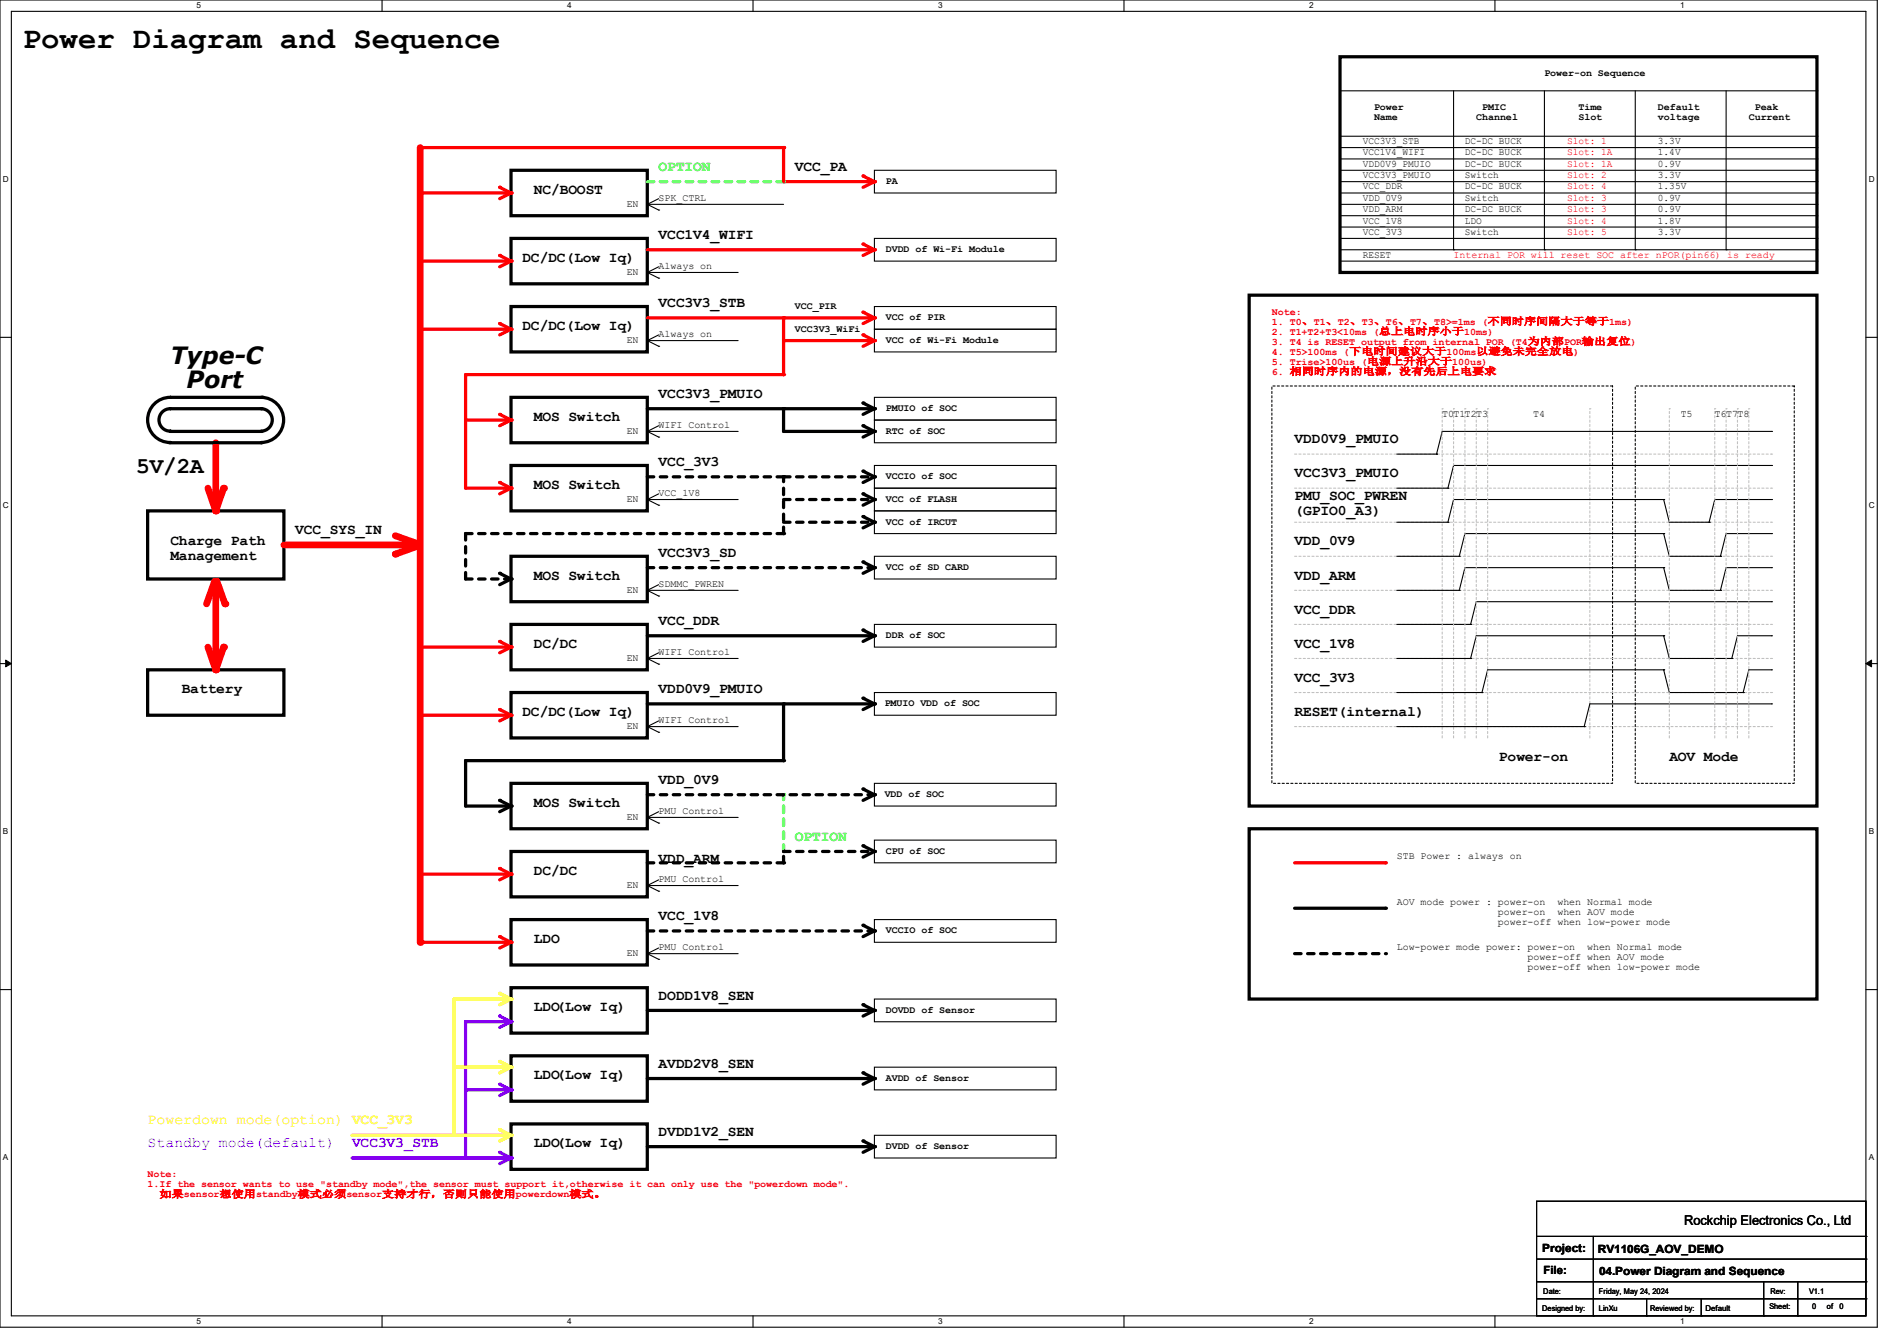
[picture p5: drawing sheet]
<svg xmlns="http://www.w3.org/2000/svg" width="297mm" height="210mm" viewBox="0 0 297 210" stroke-linecap="round" stroke-linejoin="round" font-family="sans-serif">
<path d="M0 0h293.9v207.9h-293.9zM1.8 1.8h290.3v204.3h-290.3z" fill="none" stroke="#000" stroke-width=".17"/>
<g fill="#fff">
<path d="M30.8 .2h.7v1.4h-.7z"/>
<path d="M30.8 206.2h.7v1.4h-.7z"/>
</g>
<path d="M59.8 0v1.8M59.8 206.1v1.8" fill="none" stroke="#000" stroke-width=".17"/>
<g fill="#fff">
<path d="M88.8 .2h.7v1.4h-.7z"/>
<path d="M88.8 206.2h.7v1.4h-.7z"/>
</g>
<path d="M117.9 0v1.8M117.9 206.1v1.8" fill="none" stroke="#000" stroke-width=".17"/>
<g fill="#fff">
<path d="M146.9 .2h.7v1.4h-.7z"/>
<path d="M146.9 206.2h.7v1.4h-.7z"/>
</g>
<path d="M176 0v1.8M176 206.1v1.8" fill="none" stroke="#000" stroke-width=".17"/>
<g fill="#fff">
<path d="M205 .2h.7v1.4h-.7z"/>
<path d="M205 206.2h.7v1.4h-.7z"/>
</g>
<path d="M234.1 0v1.8M234.1 206.1v1.8" fill="none" stroke="#000" stroke-width=".17"/>
<g fill="#fff">
<path d="M263.1 .2h.6v1.4h-.6z"/>
<path d="M263.1 206.2h.6v1.4h-.6z"/>
<path d="M.5 27.3h.9v1.4h-.9z"/>
<path d="M292.6 27.3h.9v1.4h-.9z"/>
<path d="M.5 78.4h.9v1.4h-.9z"/>
<path d="M292.6 78.4h.9v1.4h-.9z"/>
</g>
<path d="M0 52.8h1.8M292.1 52.8h1.8" fill="none" stroke="#000" stroke-width=".17"/>
<g fill="#fff">
<path d="M.5 129.5h.8v1.4h-.8z"/>
<path d="M292.6 129.5h.8v1.4h-.8z"/>
</g>
<path d="M0 103.9h1.8M292.1 103.9h1.8" fill="none" stroke="#000" stroke-width=".17"/>
<path d="M.9 103.4l.9 .5-.9 .5zM292.1 103.9l.9-.5v1z" fill="#000" stroke="#000" stroke-width=".16"/>
<g fill="#fff">
<path d="M.5 180.5h.8v1.4h-.8z"/>
<path d="M292.6 180.5h.8v1.4h-.8z"/>
</g>
<g fill="none" stroke="#000" stroke-width=".17">
<path d="M209.8 14.2h74.7M227.6 14.2v24.9M241.8 14.2v24.9M256 14.2v24.9M270.3 14.2v24.9M284.5 14.2h.1M136.9 37.3h28.5v3.6h-28.5zM209.8 24.9h74.7M209.8 26.7h74.7M209.8 28.4h74.7M209.8 30.2h74.7M209.8 32h74.7"/>
<path d="M209.8 33.8h74.7M209.8 35.6h74.7M209.8 37.3h74.7M209.8 39.1h74.7M227.6 39.1h.1M241.8 39.1h.1M256 39.1h.1M270.3 39.1h.1M284.5 24.9h.1M284.5 26.7h.1M284.5 28.4h.1M284.5 30.2h.1"/>
<path d="M284.5 32h.1M284.5 33.8h.1M284.5 35.6h.1M284.5 37.3h.1M284.5 39.1h.1M209.8 40.9h74.7M284.5 40.9h.1M0 155h1.8M292.1 155h1.8"/>
</g>
<path d="M209.8 8.9h74.7v33.8h-74.7zM80 37.3h21.3v7.1h-21.3zM40.9 62.2a3.5 3.5 0 0 1 3.5 3.6 3.5 3.5 0 0 1-3.5 3.5M40.9 67.5a1.76 1.76 0 0 0 1.7-1.7 1.76 1.76 0 0 0-1.7-1.8h-14.2a1.76 1.76 0 0 0-1.8 1.8 1.76 1.76 0 0 0 1.8 1.7M41.1 62.2h-14.4a3.5 3.5 0 0 0-3.6 3.6 3.5 3.5 0 0 0 3.6 3.5M23.1 80h21.3v10.7h-21.3zM23.1 104.9h21.3v7.1h-21.3z" fill="none" stroke="#000" stroke-width=".51"/>
<path d="M248.9 64h.1M248.9 115.6v-51.6" fill="none" stroke="#c0c0c0" stroke-width=".17" stroke-dasharray=".3"/>
<g fill="#000">
<circle cx="40.9" cy="64" r=".25"/>
<circle cx="41.1" cy="62.2" r=".25"/>
</g>
<path d="M33.8 69.3v10.7" fill="none" stroke="#f00" stroke-width="1.1"/>
<circle cx="33.8" cy="80" r=".53" fill="#f00"/>
<path d="M26.5 69.3h14.4M26.7 67.6h14.2" fill="none" stroke="#000" stroke-width=".51"/>
<g fill="#000">
<circle cx="40.9" cy="67.6" r=".25"/>
<circle cx="40.9" cy="69.3" r=".25"/>
</g>
<path d="M32.6 76.5l1.2 3.5" fill="none" stroke="#f00" stroke-width="1.1"/>
<circle cx="33.8" cy="80" r=".53" fill="#f00"/>
<path d="M35 76.5l-1.2 3.5" fill="none" stroke="#f00" stroke-width="1.1"/>
<circle cx="35" cy="76.5" r=".53" fill="#f00"/>
<path d="M33.8 92.5v12.4" fill="none" stroke="#f00" stroke-width="1.1"/>
<circle cx="33.8" cy="104.9" r=".53" fill="#f00"/>
<path d="M32.6 101.3l1.2 3.6" fill="none" stroke="#f00" stroke-width="1.1"/>
<circle cx="33.8" cy="104.9" r=".53" fill="#f00"/>
<path d="M35 101.3l-1.2 3.6" fill="none" stroke="#f00" stroke-width="1.1"/>
<circle cx="35" cy="101.3" r=".53" fill="#f00"/>
<path d="M65.8 23.1v124.5" fill="none" stroke="#f00" stroke-width="1.1"/>
<circle cx="65.8" cy="147.6" r=".53" fill="#f00"/>
<path d="M33.6 91l-1.3 3.6" fill="none" stroke="#f00" stroke-width="1.1"/>
<circle cx="33.6" cy="91" r=".53" fill="#f00"/>
<path d="M34 91l1.2 3.6" fill="none" stroke="#f00" stroke-width="1.1"/>
<circle cx="35.2" cy="94.6" r=".53" fill="#f00"/>
<path d="M44.4 85.3h19.6" fill="none" stroke="#f00" stroke-width="1.1"/>
<circle cx="64" cy="85.3" r=".53" fill="#f00"/>
<path d="M136.9 26.7h28.5v3.5h-28.5z" fill="none" stroke="#000" stroke-width=".17"/>
<path d="M80 26.7h21.3v7.1h-21.3z" fill="none" stroke="#000" stroke-width=".51"/>
<path d="M65.8 23.1h56.9" fill="none" stroke="#f00" stroke-width=".51"/>
<circle cx="122.7" cy="23.1" r=".25" fill="#f00"/>
<path d="M122.7 28.4h14.2" fill="none" stroke="#f00" stroke-width=".51"/>
<circle cx="136.9" cy="28.4" r=".25" fill="#f00"/>
<path d="M101.3 28.4h21.4" fill="none" stroke="#0f0" stroke-width=".51" stroke-dasharray="1 1"/>
<circle cx="122.7" cy="28.4" r=".25" fill="#0f0" stroke-dasharray="1 1"/>
<path d="M122.7 23.1v5.3" fill="none" stroke="#f00" stroke-width=".51"/>
<circle cx="122.7" cy="23.1" r=".25" fill="#f00"/>
<path d="M135.1 27.6l1.8 .8" fill="none" stroke="#f00" stroke-width=".51"/>
<circle cx="135.1" cy="27.6" r=".25" fill="#f00"/>
<path d="M136.9 28.4l-1.8 .9" fill="none" stroke="#f00" stroke-width=".51"/>
<circle cx="136.9" cy="28.4" r=".25" fill="#f00"/>
<path d="M80 48h21.3v7.1h-21.3zM80 62.2h21.3v7.1h-21.3zM101.3 64h35.6M122.7 67.6h14.2M135.1 63.1l1.8 .9M135.1 66.7l1.8 .9M136.9 64l-1.8 .9M136.9 67.6l-1.8 .9M80 97.8h21.3v7.1h-21.3zM135.1 98.7l1.8 .9-1.8 .9M80 108.5h21.3v7.1h-21.3zM135.1 109.3l1.8 .9-1.8 .9" fill="none" stroke="#000" stroke-width=".51"/>
<path d="M136.9 51.6h28.5v3.5h-28.5zM136.9 48h28.5v3.6h-28.5zM136.9 65.8h28.5v3.5h-28.5zM136.9 62.2h28.5v3.6h-28.5zM136.9 97.8h28.5v3.5h-28.5zM136.9 108.5h28.5v3.5h-28.5z" fill="none" stroke="#000" stroke-width=".17"/>
<g fill="#000">
<circle cx="122.7" cy="64" r=".25"/>
<circle cx="135.1" cy="66.7" r=".25"/>
<circle cx="135.1" cy="63.1" r=".25"/>
<circle cx="136.9" cy="67.6" r=".25"/>
<circle cx="136.9" cy="64" r=".25"/>
<circle cx="135.1" cy="98.7" r=".25"/>
<circle cx="136.9" cy="99.6" r=".25"/>
<circle cx="135.1" cy="109.3" r=".25"/>
<circle cx="136.9" cy="110.2" r=".25"/>
</g>
<path d="M65.8 30.2h14.2" fill="none" stroke="#f00" stroke-width=".51"/>
<circle cx="80" cy="30.2" r=".25" fill="#f00"/>
<path d="M78.2 29.3l1.8 .9" fill="none" stroke="#f00" stroke-width=".51"/>
<circle cx="78.2" cy="29.3" r=".25" fill="#f00"/>
<path d="M80 30.2l-1.8 .9" fill="none" stroke="#f00" stroke-width=".51"/>
<circle cx="80" cy="30.2" r=".25" fill="#f00"/>
<path d="M65.8 40.9h14.2" fill="none" stroke="#f00" stroke-width=".51"/>
<circle cx="80" cy="40.9" r=".25" fill="#f00"/>
<path d="M78.2 40l1.8 .9" fill="none" stroke="#f00" stroke-width=".51"/>
<circle cx="78.2" cy="40" r=".25" fill="#f00"/>
<path d="M80 40.9l-1.8 .9" fill="none" stroke="#f00" stroke-width=".51"/>
<circle cx="80" cy="40.9" r=".25" fill="#f00"/>
<path d="M65.8 51.6h14.2" fill="none" stroke="#f00" stroke-width=".51"/>
<circle cx="80" cy="51.6" r=".25" fill="#f00"/>
<path d="M78.2 50.7l1.8 .9" fill="none" stroke="#f00" stroke-width=".51"/>
<circle cx="78.2" cy="50.7" r=".25" fill="#f00"/>
<path d="M80 51.6l-1.8 .9" fill="none" stroke="#f00" stroke-width=".51"/>
<circle cx="80" cy="51.6" r=".25" fill="#f00"/>
<path d="M65.8 101.3h14.2" fill="none" stroke="#f00" stroke-width=".51"/>
<circle cx="80" cy="101.3" r=".25" fill="#f00"/>
<path d="M78.2 100.5l1.8 .8" fill="none" stroke="#f00" stroke-width=".51"/>
<circle cx="78.2" cy="100.5" r=".25" fill="#f00"/>
<path d="M80 101.3l-1.8 .9" fill="none" stroke="#f00" stroke-width=".51"/>
<circle cx="80" cy="101.3" r=".25" fill="#f00"/>
<path d="M65.8 112h14.2" fill="none" stroke="#f00" stroke-width=".51"/>
<circle cx="80" cy="112" r=".25" fill="#f00"/>
<path d="M78.2 111.1l1.8 .9" fill="none" stroke="#f00" stroke-width=".51"/>
<circle cx="78.2" cy="111.1" r=".25" fill="#f00"/>
<path d="M80 112l-1.8 .9" fill="none" stroke="#f00" stroke-width=".51"/>
<circle cx="80" cy="112" r=".25" fill="#f00"/>
<path d="M80 122.7h21.3v7.1h-21.3zM80 133.3h21.3v7.2h-21.3z" fill="none" stroke="#000" stroke-width=".51"/>
<path d="M136.9 131.6h28.5v3.5h-28.5zM136.9 122.7h28.5v3.5h-28.5z" fill="none" stroke="#000" stroke-width=".17"/>
<path d="M122.7 133.3v-8.8" fill="none" stroke="#0f0" stroke-width=".51" stroke-dasharray="1 1"/>
<circle cx="122.7" cy="124.5" r=".25" fill="#0f0" stroke-dasharray="1 1"/>
<path d="M135.1 123.6l1.8 .9-1.8 .8M135.1 132.5l1.8 .8-1.8 .9M80 144h21.3v7.1h-21.3zM135.1 144.9l1.8 .9-1.8 .9" fill="none" stroke="#000" stroke-width=".51"/>
<g fill="#000">
<circle cx="135.1" cy="123.6" r=".25"/>
<circle cx="135.1" cy="132.5" r=".25"/>
<circle cx="136.9" cy="124.5" r=".25"/>
<circle cx="136.9" cy="133.3" r=".25"/>
<circle cx="135.1" cy="144.9" r=".25"/>
<circle cx="136.9" cy="145.8" r=".25"/>
</g>
<path d="M65.8 136.9h14.2" fill="none" stroke="#f00" stroke-width=".51"/>
<circle cx="80" cy="136.9" r=".25" fill="#f00"/>
<path d="M78.2 136l1.8 .9" fill="none" stroke="#f00" stroke-width=".51"/>
<circle cx="78.2" cy="136" r=".25" fill="#f00"/>
<path d="M80 136.9l-1.8 .9" fill="none" stroke="#f00" stroke-width=".51"/>
<circle cx="80" cy="136.9" r=".25" fill="#f00"/>
<path d="M65.8 147.6h14.2" fill="none" stroke="#f00" stroke-width=".51"/>
<circle cx="80" cy="147.6" r=".25" fill="#f00"/>
<path d="M78.2 146.7l1.8 .9" fill="none" stroke="#f00" stroke-width=".51"/>
<circle cx="78.2" cy="146.7" r=".25" fill="#f00"/>
<path d="M80 147.6l-1.8 .9" fill="none" stroke="#f00" stroke-width=".51"/>
<circle cx="80" cy="147.6" r=".25" fill="#f00"/>
<path d="M72.9 126.2h7.1M78.2 125.3l1.8 .9M80 126.2l-1.8 .9" fill="none" stroke="#000" stroke-width=".51"/>
<g fill="#000">
<circle cx="78.2" cy="125.3" r=".25"/>
<circle cx="80" cy="126.2" r=".25"/>
</g>
<path d="M61.9 83.9l3.5 1.3" fill="none" stroke="#f00" stroke-width="1.1"/>
<circle cx="65.4" cy="85.2" r=".53" fill="#f00"/>
<path d="M65.4 85.5l-3.5 1.3" fill="none" stroke="#f00" stroke-width="1.1"/>
<circle cx="61.9" cy="86.8" r=".53" fill="#f00"/>
<path d="M136.9 156.5h28.5v3.5h-28.5zM136.9 177.8h28.5v3.6h-28.5zM136.9 167.1h28.5v3.6h-28.5z" fill="none" stroke="#000" stroke-width=".17"/>
<path d="M80 154.7h21.3v7.1h-21.3zM80 176h21.3v7.1h-21.3zM80 165.4h21.3v7.1h-21.3z" fill="none" stroke="#000" stroke-width=".51"/>
<path d="M71.1 156.5h8.9" fill="none" stroke="#ff0" stroke-width=".51"/>
<circle cx="80" cy="156.5" r=".25" fill="#ff0"/>
<path d="M101.3 158.2h35.6" fill="none" stroke="#000" stroke-width=".51"/>
<circle cx="136.9" cy="158.2" r=".25" fill="#000"/>
<path d="M72.9 160h7.1" fill="none" stroke="#8000ff" stroke-width=".51"/>
<circle cx="80" cy="160" r=".25" fill="#8000ff"/>
<path d="M71.1 156.5v21.3" fill="none" stroke="#ff0" stroke-width=".51"/>
<circle cx="71.1" cy="156.5" r=".25" fill="#ff0"/>
<path d="M101.3 168.9h35.6" fill="none" stroke="#000" stroke-width=".51"/>
<circle cx="136.9" cy="168.9" r=".25" fill="#000"/>
<path d="M78.2 155.6l1.8 .9" fill="none" stroke="#ff0" stroke-width=".51"/>
<circle cx="78.2" cy="155.6" r=".25" fill="#ff0"/>
<path d="M80 156.5l-1.8 .9" fill="none" stroke="#ff0" stroke-width=".51"/>
<circle cx="80" cy="156.5" r=".25" fill="#ff0"/>
<path d="M135.1 157.4l1.8 .8-1.8 .9" fill="none" stroke="#000" stroke-width=".51"/>
<g fill="#000">
<circle cx="135.1" cy="157.4" r=".25"/>
<circle cx="136.9" cy="158.2" r=".25"/>
</g>
<path d="M72.9 160v21.4" fill="none" stroke="#8000ff" stroke-width=".51"/>
<circle cx="72.9" cy="160" r=".25" fill="#8000ff"/>
<path d="M71.1 177.8h8.9" fill="none" stroke="#ff0" stroke-width=".51"/>
<circle cx="80" cy="177.8" r=".25" fill="#ff0"/>
<path d="M101.3 179.6h35.6" fill="none" stroke="#000" stroke-width=".51"/>
<circle cx="136.9" cy="179.6" r=".25" fill="#000"/>
<path d="M55.1 181.4h24.9" fill="none" stroke="#8000ff" stroke-width=".51"/>
<circle cx="80" cy="181.4" r=".25" fill="#8000ff"/>
<path d="M135.1 168l1.8 .9-1.8 .9M135.1 178.7l1.8 .9" fill="none" stroke="#000" stroke-width=".51"/>
<g fill="#000">
<circle cx="135.1" cy="168" r=".25"/>
<circle cx="135.1" cy="178.7" r=".25"/>
<circle cx="136.9" cy="168.9" r=".25"/>
</g>
<path d="M78.2 180.5l1.8 .9" fill="none" stroke="#8000ff" stroke-width=".51"/>
<circle cx="78.2" cy="180.5" r=".25" fill="#8000ff"/>
<path d="M136.9 179.6l-1.8 .9" fill="none" stroke="#000" stroke-width=".51"/>
<circle cx="136.9" cy="179.6" r=".25" fill="#000"/>
<path d="M80 181.4l-1.8 .8" fill="none" stroke="#8000ff" stroke-width=".51"/>
<circle cx="80" cy="181.4" r=".25" fill="#8000ff"/>
<path d="M71.1 167.1h8.9" fill="none" stroke="#ff0" stroke-width=".51"/>
<circle cx="80" cy="167.1" r=".25" fill="#ff0"/>
<path d="M78.2 166.2l1.8 .9" fill="none" stroke="#ff0" stroke-width=".51"/>
<circle cx="78.2" cy="166.2" r=".25" fill="#ff0"/>
<path d="M80 167.1l-1.8 .9" fill="none" stroke="#ff0" stroke-width=".51"/>
<circle cx="80" cy="167.1" r=".25" fill="#ff0"/>
<path d="M78.2 176.9l1.8 .9" fill="none" stroke="#ff0" stroke-width=".51"/>
<circle cx="78.2" cy="176.9" r=".25" fill="#ff0"/>
<path d="M80 177.8l-1.8 .9" fill="none" stroke="#ff0" stroke-width=".51"/>
<circle cx="80" cy="177.8" r=".25" fill="#ff0"/>
<path d="M55.1 177.8h16" fill="none" stroke="#ff0" stroke-width=".51"/>
<circle cx="71.1" cy="177.8" r=".25" fill="#ff0"/>
<path d="M78.2 159.1l1.8 .9" fill="none" stroke="#8000ff" stroke-width=".51"/>
<circle cx="78.2" cy="159.1" r=".25" fill="#8000ff"/>
<path d="M80 160l-1.8 .9" fill="none" stroke="#8000ff" stroke-width=".51"/>
<circle cx="80" cy="160" r=".25" fill="#8000ff"/>
<path d="M72.9 170.7h7.1" fill="none" stroke="#8000ff" stroke-width=".51"/>
<circle cx="80" cy="170.7" r=".25" fill="#8000ff"/>
<path d="M78.2 169.8l1.8 .9" fill="none" stroke="#8000ff" stroke-width=".51"/>
<circle cx="78.2" cy="169.8" r=".25" fill="#8000ff"/>
<path d="M80 170.7l-1.8 .9" fill="none" stroke="#8000ff" stroke-width=".51"/>
<circle cx="80" cy="170.7" r=".25" fill="#8000ff"/>
<path d="M101.3 74.7h21.4M122.7 74.7h14.2M122.7 78.2h14.2M72.9 83.6h49.8M72.9 90.7v-7.1M72.9 90.7h7.1M122.7 83.6v-8.9M122.7 81.8h14.2M122.7 135.1v-1.8" fill="none" stroke="#000" stroke-width=".51" stroke-dasharray="1 1"/>
<g fill="#000" stroke-dasharray="1 1">
<circle cx="122.7" cy="74.7" r=".25"/>
<circle cx="136.9" cy="74.7" r=".25"/>
<circle cx="136.9" cy="78.2" r=".25"/>
<circle cx="72.9" cy="83.6" r=".25"/>
<circle cx="80" cy="90.7" r=".25"/>
<circle cx="122.7" cy="83.6" r=".25"/>
<circle cx="136.9" cy="81.8" r=".25"/>
<circle cx="122.7" cy="133.3" r=".25"/>
</g>
<g fill="none" stroke="#000" stroke-width=".17">
<path d="M101.3 32h.1M101.3 32h21.4M101.3 32l1.8 .9M103.1 32.9h.1M103.1 31.1l-1.8 .9M209.8 23.1h74.7M209.8 21.3h74.7M284.5 23.1h.1M284.5 21.3h.1M101.3 42.7h.1M101.3 53.3h.1M101.3 42.7h14.3"/>
<path d="M101.3 42.7l1.8 .9M101.3 53.3l1.8 .9M101.3 53.3h14.3M103.1 43.6h.1M103.1 54.2h.1M103.1 41.8l-1.8 .9M103.1 52.5l-1.8 .8M101.3 67.6h.1M101.3 78.2h.1M101.3 67.6h14.3M101.3 67.6l1.8 .9M101.3 78.2h14.3"/>
<path d="M101.3 78.2l1.8 .9M103.1 68.5h.1M103.1 79.1h.1M103.1 66.7l-1.8 .9M103.1 77.3l-1.8 .9M136.9 76.5h28.5v3.5h-28.5zM136.9 72.9h28.5v3.6h-28.5zM101.3 92.5h.1M101.3 92.5h14.3M101.3 92.5l1.8 .8M103.1 93.3h.1M103.1 91.6l-1.8 .9"/>
<path d="M136.9 80h28.5v3.6h-28.5zM136.9 87.1h28.5v3.6h-28.5zM101.3 103.1h.1M101.3 113.8h.1M101.3 103.1h14.3M101.3 103.1l1.8 .9M101.3 113.8h14.3M101.3 113.8l1.8 .9M103.1 104h.1M103.1 114.7h.1M103.1 102.2l-1.8 .9M103.1 112.9l-1.8 .9"/>
<path d="M232 108.5h.1M232.9 104.9l-.9 3.6M101.3 128h.1M101.3 138.7h.1M101.3 128h14.3M101.3 128l1.8 .9M101.3 138.7h14.3M101.3 138.7l1.8 .9M103.1 128.9h.1M103.1 139.6h.1M103.1 127.1l-1.8 .9M103.1 137.8l-1.8 .9"/>
<path d="M101.3 149.4h.1M101.3 149.4h14.3M101.3 149.4l1.8 .8M103.1 150.2h.1M103.1 148.5l-1.8 .9M136.9 144h28.5v3.6h-28.5z"/>
</g>
<path d="M80 72.9h21.3v7.1h-21.3zM122.7 64v3.6M135.1 73.8l1.8 .9-1.8 .9M135.1 77.3l1.8 .9-1.8 .9M78.2 89.8l1.8 .9-1.8 .9M80 87.1h21.3v7.1h-21.3zM135.1 80.9l1.8 .9-1.8 .9M135.1 88l1.8 .9-1.8 .9" fill="none" stroke="#000" stroke-width=".51"/>
<g fill="#000">
<circle cx="122.7" cy="64" r=".25"/>
<circle cx="135.1" cy="73.8" r=".25"/>
<circle cx="135.1" cy="77.3" r=".25"/>
<circle cx="136.9" cy="74.7" r=".25"/>
<circle cx="136.9" cy="78.2" r=".25"/>
<circle cx="78.2" cy="89.8" r=".25"/>
<circle cx="80" cy="90.7" r=".25"/>
<circle cx="135.1" cy="88" r=".25"/>
<circle cx="135.1" cy="80.9" r=".25"/>
<circle cx="136.9" cy="81.8" r=".25"/>
<circle cx="136.9" cy="88.9" r=".25"/>
</g>
<path d="M101.3 39.1h35.6" fill="none" stroke="#f00" stroke-width=".51"/>
<circle cx="136.9" cy="39.1" r=".25" fill="#f00"/>
<path d="M135.1 38.2l1.8 .9" fill="none" stroke="#f00" stroke-width=".51"/>
<circle cx="135.1" cy="38.2" r=".25" fill="#f00"/>
<path d="M136.9 39.1l-1.8 .9" fill="none" stroke="#f00" stroke-width=".51"/>
<circle cx="136.9" cy="39.1" r=".25" fill="#f00"/>
<path d="M122.7 49.8h14.2" fill="none" stroke="#f00" stroke-width=".51"/>
<circle cx="136.9" cy="49.8" r=".25" fill="#f00"/>
<path d="M135.1 48.9l1.8 .9" fill="none" stroke="#f00" stroke-width=".51"/>
<circle cx="135.1" cy="48.9" r=".25" fill="#f00"/>
<path d="M136.9 49.8l-1.8 .9" fill="none" stroke="#f00" stroke-width=".51"/>
<circle cx="136.9" cy="49.8" r=".25" fill="#f00"/>
<path d="M122.7 53.3h14.2" fill="none" stroke="#f00" stroke-width=".51"/>
<circle cx="136.9" cy="53.3" r=".25" fill="#f00"/>
<path d="M135.1 52.5l1.8 .8" fill="none" stroke="#f00" stroke-width=".51"/>
<circle cx="135.1" cy="52.5" r=".25" fill="#f00"/>
<path d="M136.9 53.3l-1.8 .9" fill="none" stroke="#f00" stroke-width=".51"/>
<circle cx="136.9" cy="53.3" r=".25" fill="#f00"/>
<path d="M122.7 49.8v8.9" fill="none" stroke="#f00" stroke-width=".51"/>
<circle cx="122.7" cy="49.8" r=".25" fill="#f00"/>
<path d="M78.2 64.9l1.8 .9" fill="none" stroke="#f00" stroke-width=".51"/>
<circle cx="78.2" cy="64.9" r=".25" fill="#f00"/>
<path d="M80 65.8l-1.8 .9" fill="none" stroke="#f00" stroke-width=".51"/>
<circle cx="80" cy="65.8" r=".25" fill="#f00"/>
<path d="M72.9 76.5h7.1" fill="none" stroke="#f00" stroke-width=".51"/>
<circle cx="80" cy="76.5" r=".25" fill="#f00"/>
<path d="M78.2 75.6l1.8 .9" fill="none" stroke="#f00" stroke-width=".51"/>
<circle cx="78.2" cy="75.6" r=".25" fill="#f00"/>
<path d="M80 76.5l-1.8 .8" fill="none" stroke="#f00" stroke-width=".51"/>
<circle cx="80" cy="76.5" r=".25" fill="#f00"/>
<path d="M72.9 65.8h7.1" fill="none" stroke="#f00" stroke-width=".51"/>
<circle cx="80" cy="65.8" r=".25" fill="#f00"/>
<path d="M72.9 58.7v17.8" fill="none" stroke="#f00" stroke-width=".51"/>
<circle cx="72.9" cy="58.7" r=".25" fill="#f00"/>
<path d="M72.9 58.7h49.8" fill="none" stroke="#f00" stroke-width=".51"/>
<circle cx="122.7" cy="58.7" r=".25" fill="#f00"/>
<path d="M101.3 49.8h21.4" fill="none" stroke="#f00" stroke-width=".51"/>
<circle cx="122.7" cy="49.8" r=".25" fill="#f00"/>
<path d="M195.6 46.2h88.9v80h-88.9zM101.3 99.6h35.6M101.3 110.2h35.6M122.7 110.2v8.9h-49.8v7.1M195.6 129.8h88.9v26.7h-88.9z" fill="none" stroke="#000" stroke-width=".51"/>
<g fill="#000">
<circle cx="136.9" cy="99.6" r=".25"/>
<circle cx="72.9" cy="119.1" r=".25"/>
<circle cx="122.7" cy="119.1" r=".25"/>
<circle cx="122.7" cy="110.2" r=".25"/>
<circle cx="136.9" cy="110.2" r=".25"/>
</g>
<path d="M101.3 88.9h35.6M101.3 124.5h35.6M101.3 135.1h21.4M122.7 133.3h14.2M101.3 145.8h35.6" fill="none" stroke="#000" stroke-width=".51" stroke-dasharray="1 1"/>
<g fill="#000" stroke-dasharray="1 1">
<circle cx="136.9" cy="88.9" r=".25"/>
<circle cx="122.7" cy="135.1" r=".25"/>
<circle cx="136.9" cy="124.5" r=".25"/>
<circle cx="136.9" cy="133.3" r=".25"/>
<circle cx="136.9" cy="145.8" r=".25"/>
</g>
<g fill="none" stroke="#000" stroke-width=".17">
<path d="M218.7 76.5h8M218.7 71.1h6.2M224.9 71.1h.1M226.7 76.5h.1M260.5 78.2h.1M260.5 78.2h-32.9l-.9 3.6M260.5 78.2l.9 3.6h6.2M277.4 67.6h.1M277.4 72.9h.1M277.4 78.2h.1M277.4 67.6h-51.6l-.9 3.5M277.4 72.9h-49.8l-.9 3.6"/>
<path d="M277.4 78.2h-8.9l-.9 3.6M218.7 81.8h8M218.7 97.8h11.6M218.7 92.5h9.8M218.7 87.1h9.8M226.7 81.8h.1M228.5 87.1h.1M228.5 92.5h.1M230.3 97.8h.1M260.5 83.6h.1M260.5 88.9h.1M260.5 99.6h.1"/>
<path d="M260.5 83.6h-31.1l-.9 3.5M260.5 88.9h-31.1l-.9 3.6M260.5 99.6h-29.4l-.8 3.5M260.5 83.6l.9 3.5h8M260.5 88.9l.9 3.6h8M260.5 99.6l.9 3.5h9.7M267.6 81.8h.1M269.4 92.5h.1M269.4 87.1h.1M277.4 94.2h.1M277.4 88.9h.1M277.4 83.6h.1"/>
<path d="M277.4 99.6h.1M277.4 94.2h-46.3l-.8 3.6M277.4 83.6h-7.1l-.9 3.5M277.4 88.9h-7.1l-.9 3.6M277.4 99.6h-5.4l-.9 3.5M218.7 103.1h11.6M218.7 108.5h13.3M218.7 113.8h29.3M230.3 103.1h.1M232 108.5h.1M232.9 104.9h27.6M248 113.8h.1"/>
<path d="M260.5 104.9h.1M260.5 104.9l.9 3.6h11.5M271.1 103.1h.1M272.9 108.5h.1M277.4 110.2h.1M277.4 104.9h.1M277.4 110.2h-28.5l-.9 3.6M277.4 104.9h-3.6l-.9 3.6"/>
</g>
<g fill="none" stroke="#c0c0c0" stroke-width=".17" stroke-dasharray=".3">
<path d="M202.7 71.1h74.7M202.7 76.5h74.7M225.8 64h.1M227.6 64h.1M229.4 64h.1M231.1 64h.1M232.9 64h.1M261.4 64h.1M268.5 64h.1M270.3 64h.1M272 64h.1M273.8 64h.1"/>
<path d="M277.4 71.1h.1M277.4 76.5h.1M202.7 97.8h74.7M202.7 81.8h74.7M202.7 87.1h74.7M202.7 92.5h74.7M277.4 97.8h.1M277.4 81.8h.1M277.4 87.1h.1M277.4 92.5h.1M202.7 113.8h74.7M202.7 103.1h74.7"/>
<path d="M202.7 108.5h74.7M225.8 115.6v-51.6M227.6 115.6v-51.6M229.4 115.6v-51.6M231.1 115.6v-51.6M232.9 115.6v-51.6M261.4 115.6v-51.6M268.5 115.6v-51.6M270.3 115.6v-51.6M272 115.6v-51.6M273.8 115.6v-51.6M277.4 113.8h.1"/>
<path d="M277.4 103.1h.1M277.4 108.5h.1"/>
</g>
<path d="M199.1 60.5h53.4v62.2h-53.4zM256 60.5h24.9v62.2h-24.9z" fill="none" stroke="#000" stroke-width=".17" stroke-dasharray=".3 .3"/>
<path d="M202.7 135.1h14.2" fill="none" stroke="#f00" stroke-width=".51"/>
<circle cx="216.9" cy="135.1" r=".25" fill="#f00"/>
<path d="M202.7 142.2h14.2" fill="none" stroke="#000" stroke-width=".51"/>
<circle cx="216.9" cy="142.2" r=".25" fill="#000"/>
<path d="M202.7 149.4h14.2" fill="none" stroke="#000" stroke-width=".51" stroke-dasharray="1 1"/>
<circle cx="216.9" cy="149.4" r=".25" fill="#000" stroke-dasharray="1 1"/>
<g fill="none" stroke="#000" stroke-width=".17">
<path d="M240.6 188.1h51.5v18h-51.5zM240.6 193.6h51.5M240.6 197.2h51.5M249.5 193.6v12.5M292.1 193.6h.1M292.1 197.2h.1M240.6 200.7h51.5M240.6 203.4h51.5M249.5 206.1h.1M257.8 206.1h.1M257.8 203.4v2.7M266.4 206.1h.1"/>
<path d="M266.4 203.4v2.7M276.1 206.1h.1M276.1 200.7v5.4M281.5 206.1h.1M281.5 200.7v5.4M292.1 200.7h.1M292.1 203.4h.1"/>
</g>
<text font-size="4.8" x="3.6" y="7.6">Power Diagram and Sequence</text>
<g font-size="3.7">
<text x="26.7" y="57.1">Type-C</text>
<text x="29.2" y="60.8">Port</text>
</g>
<text font-size="3.6" x="21.3" y="74">5V/2A</text>
<g font-size="2.3" fill="#0f0">
<text x="103.1" y="26.8">OPTION</text>
<text x="124.5" y="131.7">OPTION</text>
</g>
<g font-size="2.3">
<text x="124.5" y="26.8">VCC_PA</text>
<text x="83.6" y="30.3">NC/BOOST</text>
<text x="81.8" y="41">DC/DC(Low Iq)</text>
<text x="103.1" y="37.4">VCC1V4_WIFI</text>
<text x="81.8" y="51.6">DC/DC(Low Iq)</text>
<text x="103.1" y="48.1">VCC3V3_STB</text>
<text x="83.6" y="65.9">MOS Switch</text>
<text x="103.1" y="62.3">VCC3V3_PMUIO</text>
<text x="202.7" y="69.4">VDD0V9_PMUIO</text>
<text x="83.6" y="76.5">MOS Switch</text>
<text x="103.1" y="73">VCC_3V3</text>
<text x="202.7" y="74.8">VCC3V3_PMUIO</text>
<text x="46.2" y="83.7">VCC_SYS_IN</text>
<text x="202.7" y="78.3">PMU_SOC_PWREN</text>
<text x="202.7" y="80.6">(GPIO0_A3)</text>
<text x="26.7" y="85.4">Charge Path</text>
<text x="26.7" y="87.7">Management</text>
<text x="103.1" y="87.2">VCC3V3_SD</text>
<text x="202.7" y="85.4">VDD_0V9</text>
<text x="83.6" y="90.8">MOS Switch</text>
<text x="202.7" y="90.8">VDD_ARM</text>
<text x="83.6" y="101.4">DC/DC</text>
<text x="103.1" y="97.9">VCC_DDR</text>
<text x="202.7" y="101.4">VCC_1V8</text>
<text x="202.7" y="96.1">VCC_DDR</text>
<text x="202.7" y="106.8">VCC_3V3</text>
<text x="28.4" y="108.5">Battery</text>
<text x="81.8" y="112.1">DC/DC(Low Iq)</text>
<text x="103.1" y="108.5">VDD0V9_PMUIO</text>
<text x="202.7" y="112.1">RESET(internal)</text>
<text x="234.7" y="119.2">Power-on</text>
<text x="261.4" y="119.2">AOV Mode</text>
<text x="103.1" y="122.8">VDD_0V9</text>
<text x="83.6" y="126.3">MOS Switch</text>
<text x="83.6" y="137">DC/DC</text>
<text x="103.1" y="135.2">VDD_ARM</text>
<text x="83.6" y="147.7">LDO</text>
<text x="103.1" y="144.1">VCC_1V8</text>
<text x="83.6" y="158.3">LDO(Low Iq)</text>
<text x="103.1" y="156.5">DODD1V8_SEN</text>
<text x="103.1" y="167.2">AVDD2V8_SEN</text>
<text x="83.6" y="169">LDO(Low Iq)</text>
<text x="83.6" y="179.7">LDO(Low Iq)</text>
<text x="103.1" y="177.9">DVDD1V2_SEN</text>
</g>
<g font-size="2.3" fill="#8000ff">
<text x="23.1" y="179.7">Standby mode(default)</text>
<text x="55.1" y="179.7">VCC3V3_STB</text>
</g>
<text font-size="2.3" fill="#ff0" x="23.1" y="176.1">Powerdown mode(option) VCC_3V3</text>
<text font-size="2.1" x="263.7" y="191.9">Rockchip Electronics Co., Ltd</text>
<g font-size="1.8">
<text x="241.5" y="196">Project:</text>
<text x="250.2" y="196.2">RV1106G_AOV_DEMO</text>
<text x="241.6" y="199.6">File:</text>
<text x="250.4" y="199.7">04.Power Diagram and Sequence</text>
</g>
<g font-size="1.6">
<text x="241.8" y="11.9">Power-on Sequence</text>
<text x="215.1" y="17.3">Power</text>
<text x="232.1" y="17.3">PMIC</text>
<text x="247.1" y="17.3">Time</text>
<text x="259.6" y="17.3">Default</text>
<text x="274.7" y="17.3">Peak</text>
<text x="213.4" y="22.6">VCC3V3_STB</text>
<text x="215.1" y="18.8">Name</text>
<text x="229.4" y="22.6">DC-DC BUCK</text>
<text x="231.1" y="18.8">Channel</text>
<text x="247.1" y="18.8">Slot</text>
<text x="259.6" y="22.6">3.3V</text>
<text x="259.6" y="18.8">voltage</text>
<text x="273.8" y="18.8">Current</text>
<text x="138.7" y="28.8">PA</text>
<text x="213.4" y="29.7">VCC_DDR</text>
<text x="213.4" y="26.1">VDD0V9_PMUIO</text>
<text x="213.4" y="27.9">VCC3V3_PMUIO</text>
<text x="213.4" y="24.3">VCC1V4_WIFI</text>
<text x="229.4" y="27.9">Switch</text>
<text x="229.4" y="26.1">DC-DC BUCK</text>
<text x="229.4" y="29.7">DC-DC BUCK</text>
<text x="229.4" y="24.3">DC-DC BUCK</text>
<text x="259.6" y="27.9">3.3V</text>
<text x="259.6" y="26.1">0.9V</text>
<text x="259.6" y="29.7">1.35V</text>
<text x="259.6" y="24.3">1.4V</text>
<text x="98.1" y="32.3">EN</text>
<text x="103.1" y="31.5">SPK_CTRL</text>
<text x="213.4" y="35">VCC_1V8</text>
<text x="213.4" y="33.2">VDD_ARM</text>
<text x="213.4" y="31.5">VDD_0V9</text>
<text x="229.4" y="35">LDO</text>
<text x="229.4" y="31.5">Switch</text>
<text x="229.4" y="33.2">DC-DC BUCK</text>
<text x="259.6" y="31.5">0.9V</text>
<text x="259.6" y="35">1.8V</text>
<text x="259.6" y="33.2">0.9V</text>
<text x="138.7" y="39.5">DVDD of Wi-Fi Module</text>
<text x="213.4" y="40.3">RESET</text>
<text x="213.4" y="36.8">VCC_3V3</text>
<text x="229.4" y="36.8">Switch</text>
<text x="259.6" y="36.8">3.3V</text>
<text x="98.1" y="43">EN</text>
<text x="103.1" y="42.1">Always on</text>
<text x="98.1" y="53.7">EN</text>
<text x="103.1" y="52.8">Always on</text>
<text x="124.5" y="48.4">VCC_PIR</text>
<text x="124.5" y="51.9">VCC3V3_WiFi</text>
<text x="138.7" y="50.2">VCC of PIR</text>
<text x="138.7" y="53.7">VCC of Wi-Fi Module</text>
<text x="138.7" y="64.4">PMUIO of SOC</text>
<text x="225.8" y="65.2">T0</text>
<text x="227.6" y="65.2">T1T2</text>
<text x="231.1" y="65.2">T3</text>
<text x="240" y="65.2">T4</text>
<text x="263.1" y="65.2">T5</text>
<text x="268.5" y="65.2">T6T7</text>
<text x="272" y="65.2">T8</text>
<text x="98.1" y="67.9">EN</text>
<text x="103.1" y="67">WIFI Control</text>
<text x="138.7" y="67.9">RTC of SOC</text>
<text x="103.1" y="77.7">VCC_1V8</text>
<text x="138.7" y="75.1">VCCIO of SOC</text>
<text x="98.1" y="78.6">EN</text>
<text x="138.7" y="82.2">VCC of IRCUT</text>
<text x="138.7" y="78.6">VCC of FLASH</text>
<text x="138.7" y="89.3">VCC of SD CARD</text>
<text x="98.1" y="92.8">EN</text>
<text x="103.1" y="91.9">SDMMC_PWREN</text>
<text x="138.7" y="99.9">DDR of SOC</text>
<text x="98.1" y="103.5">EN</text>
<text x="103.1" y="102.6">WIFI Control</text>
<text x="103.1" y="113.2">WIFI Control</text>
<text x="138.5" y="110.6">PMUIO VDD of SOC</text>
<text x="98.1" y="114.1">EN</text>
<text x="138.5" y="124.8">VDD of SOC</text>
<text x="98.1" y="128.4">EN</text>
<text x="103.1" y="127.5">PMU Control</text>
<text x="138.7" y="133.7">CPU of SOC</text>
<text x="218.7" y="134.6">STB Power : always on</text>
<text x="98.1" y="139">EN</text>
<text x="103.1" y="138.1">PMU Control</text>
<text x="218.7" y="141.7">AOV mode power : power-on</text>
<text x="234.5" y="143.3">power-on</text>
<text x="243.8" y="141.7">when Normal mode</text>
<text x="243.8" y="143.3">when AOV mode</text>
<text x="98.1" y="149.7">EN</text>
<text x="103.1" y="148.8">PMU Control</text>
<text x="138.7" y="146.2">VCCIO of SOC</text>
<text x="218.7" y="148.8">Low-power mode power: power-on</text>
<text x="234.5" y="144.8">power-off when low-power mode</text>
<text x="248.5" y="148.8">when Normal mode</text>
<text x="239.2" y="150.4">power-off when AOV mode</text>
<text x="239.2" y="151.9">power-off when low-power mode</text>
<text x="138.7" y="158.6">DOVDD of Sensor</text>
<text x="138.7" y="169.3">AVDD of Sensor</text>
<text x="138.7" y="180">DVDD of Sensor</text>
</g>
<g font-size="1.6" fill="#f00">
<text x="245.4" y="22.6">Slot: 1</text>
<text x="245.4" y="27.9">Slot: 2</text>
<text x="245.4" y="26.1">Slot: 1A</text>
<text x="245.4" y="29.7">Slot: 4</text>
<text x="245.4" y="24.3">Slot: 1A</text>
<text x="245.4" y="35">Slot: 4</text>
<text x="245.4" y="33.2">Slot: 3</text>
<text x="245.4" y="31.5">Slot: 3</text>
<text x="227.6" y="40.3">Internal POR will reset SOC after nPOR(pin66) is ready</text>
<text x="245.4" y="36.8">Slot: 5</text>
<text x="199.1" y="49.3">Note:</text>
<text x="199.1" y="50.8">1. T0、T1、T2、T3、T6、T7、T8&gt;=1ms (不同时序间隔大于等于1ms)</text>
<text x="199.1" y="52.4">2. T1+T2+T3&lt;10ms (总上电时序小于10ms)</text>
<text x="199.1" y="54">3. T4 is RESET output from internal POR (T4为内部POR输出复位)</text>
<text x="199.1" y="55.5">4. T5&gt;100ms (下电时间建议大于100ms以避免未完全放电)</text>
<text x="199.1" y="57.1">5. Trise&gt;100us (电源上升沿大于100us)</text>
<text x="199.1" y="58.7">6. 相同时序内的电源，没有先后上电要求</text>
<text x="23.1" y="184.4">Note:</text>
<text x="23.1" y="186">1.If the sensor wants to use &quot;standby mode&quot;,the sensor must support it,otherwise it can only use the &quot;powerdown mode&quot;.</text>
<text x="25" y="187.5">如果sensor想使用standby模式必须sensor支持才行，否则只能使用powerdown模式。</text>
</g>
<g font-size="1.3">
<text x="30.8" y="1.3">5</text>
<text x="88.8" y="1.3">4</text>
<text x="146.9" y="1.3">3</text>
<text x="205" y="1.3">2</text>
<text x="263.1" y="1.3">1</text>
<text x=".5" y="28.4">D</text>
<text x="292.6" y="28.4">D</text>
<text x=".5" y="79.5">C</text>
<text x="292.6" y="79.5">C</text>
<text x=".5" y="130.6">B</text>
<text x="292.6" y="130.6">B</text>
<text x=".5" y="181.7">A</text>
<text x="292.6" y="181.7">A</text>
<text x="30.8" y="207.4">5</text>
<text x="88.8" y="207.4">4</text>
<text x="146.9" y="207.4">3</text>
<text x="205" y="207.4">2</text>
<text x="263.1" y="207.4">1</text>
</g>
<g font-size="1.2">
<text x="241.6" y="202.6">Date:</text>
<text x="250.4" y="202.6">Friday, May 24, 2024</text>
<text x="277.2" y="202.6">Rev:</text>
<text x="283.2" y="202.6">V1.1</text>
<text x="241.5" y="205.3">Designed by:</text>
<text x="250.4" y="205.3">LinXu</text>
<text x="258.4" y="205.3">Reviewed by:</text>
<text x="267" y="205.3">Default</text>
<text x="277" y="205.1">Sheet:</text>
<text x="283.8" y="205.1">0</text>
<text x="286" y="205.1">of</text>
<text x="288" y="205.1">0</text>
</g>
</svg>
